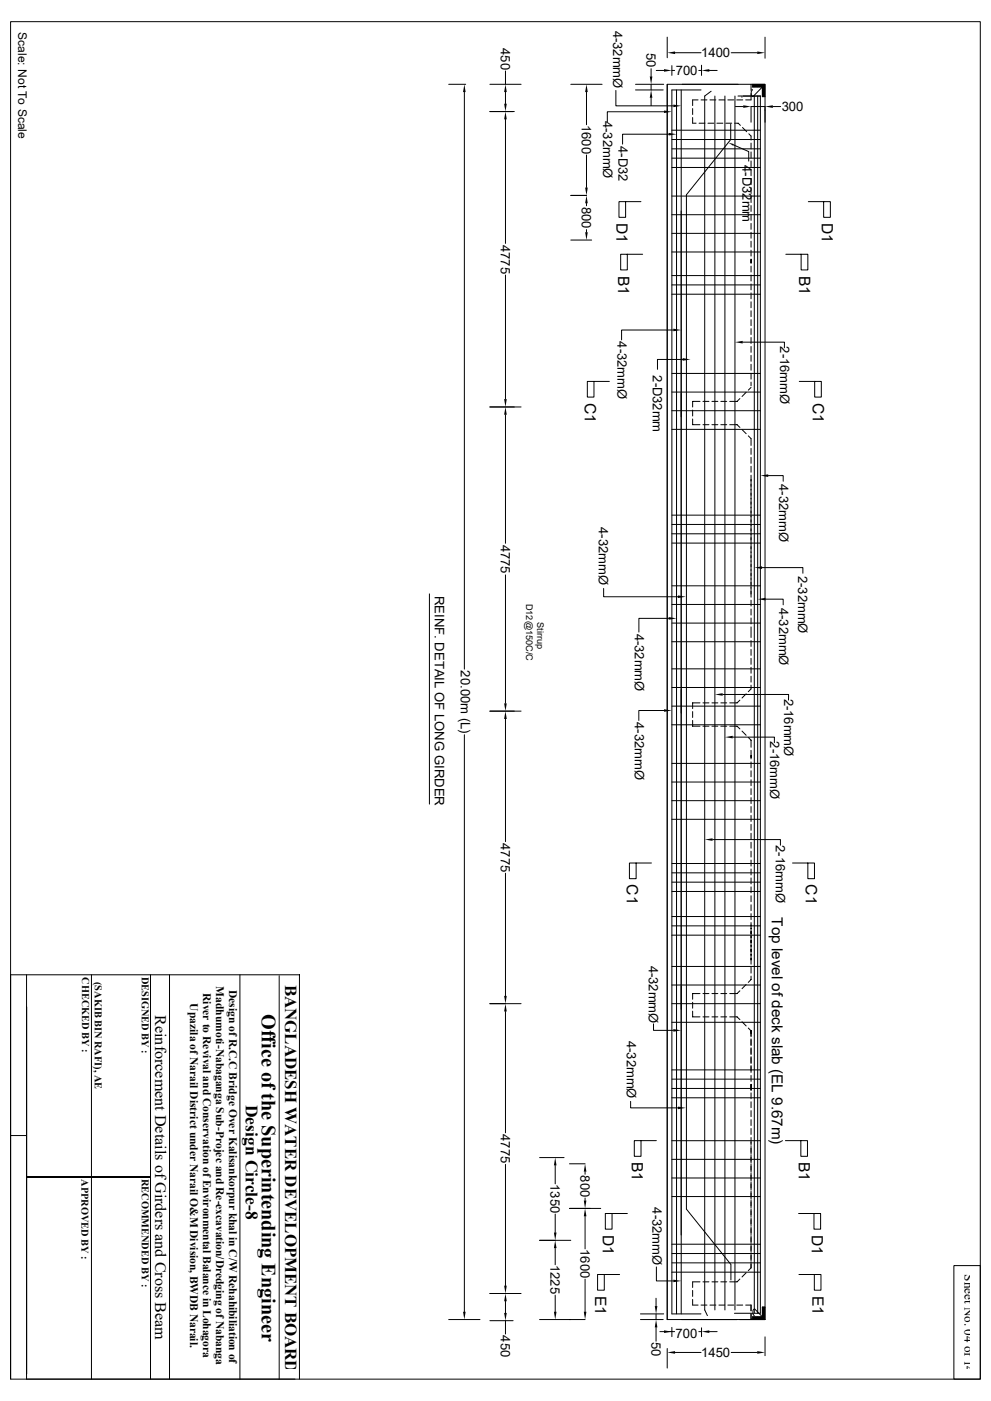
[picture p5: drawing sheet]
<svg xmlns="http://www.w3.org/2000/svg" width="297mm" height="420mm" viewBox="0 0 297 420" stroke-linecap="round" stroke-linejoin="round" font-family="sans-serif">
<g fill="none" stroke="#000" stroke-width=".3">
<path d="M3.2 6.5h290.6v406.9h-290.6zM200 11.1v6.2M201.4 19.7v2.9M202.3 15.8h7.8M210.2 19.6v3M219.1 15.8h7.8M229.3 11.1v6.4M134.5 25.3h5.1M139.2 27.6v173M146.8 25.3h9.4M146.8 33.4h7.3M151.5 21.3v4"/>
<path d="M151.5 27.6v3.5M151.5 35.8v37.2M171.1 25.3h9.3M175.8 27.6v9.8M184.6 27.1v4.6h17.2M190.5 25.3h8.4M190.5 27h8.3M195.1 20.6v2.3M195.1 25.3v1.7M195.1 29.3v2.4M196.7 21.1h2.3M199 33.5h-17v3"/>
<path d="M200 33v-7.7h29.3v7.7M200 25.3v370.3h29.3v-363.7h-4.2v4.7M201.4 39h26.5M201.4 21.1h.8M202.8 27v366.9M204.2 27v366.9M204.5 25.3h16.7M207.6 35.2v1.7h1M207.6 32.6v1.7M209.2 30h-1.6v1.6M209.4 21.1h.8M209.5 36.9h1.8"/>
<path d="M210.1 27h-8.7v366.9h8.7M210.1 30h1.8M212.2 36.9h1.8M212.6 21.1h2.3M212.8 30h1.7M213.1 27.3l-1.9 1.5v363.9l.8 1.7M214.2 28.8v363.9M214.8 36.9h1.8M215.5 30h1.7M217.3 28.8v363.9M217.5 36.9h1.8M218.1 30h1.8"/>
<path d="M219 37.2v4.6l-13.3 16.6v304.1l13.4 16.6v4.6M220.2 36.9h1l.7 .7M220.3 28.8v363.9M220.4 31.9h2.4M220.8 30h1.8M221.2 28.8h6.7v364.9h-7.8M222.4 28.9v.3M222.5 38.2l1.3 1.3M225.1 25.3v1.9M225.1 28v2h-1.6M225.2 26.9h.1M225.6 26.9l-.5 .6"/>
<path d="M225.6 25.3v.8h2.9M225.6 25.4l.7 .7M225.6 25.7l.4 .4M225.6 26l.1 .1M225.8 25.3l.8 .8M226.1 28.8v364.8M226.1 25.3l.8 .8M226.4 25.3l.8 .8M226.7 25.3l.8 .8M227 25.3l.8 .8M227.1 28.9v364.8M227.3 25.3l.8 .8"/>
<path d="M227.6 25.3l1.7 1.6M228 25.3l1.3 1.3M228.3 25.3l1 1M228.5 26.1l-2.8 2.9-.6-.6v-.8M228.5 26.1v2.9h.8M228.5 26.4l.8 .8M228.5 26.7l.8 .8M228.5 27l.8 .8M228.5 27.3l.8 .8M228.5 27.6l.8 .8M228.5 27.9l.8 .9M228.5 28.3l.7 .7"/>
<path d="M228.5 28.6l.4 .4M228.5 28.9l.1 .1M228.6 25.3l.7 .7M228.9 25.3l.4 .4M229.2 25.3h.1M231.6 31.9h2.4M171.1 58.6h4.7M175.8 46.5v9.7M200.4 40.2h-13.8v3M201.4 50.2h26.5M201.4 47.4h26.5M201.4 44.6h26.5"/>
<path d="M201.4 41.8h26.5M201.4 58.8h26.5M219.8 43.4l4.6 2v2.9M224.4 40.1l.7 .7v1.2M225.1 42.9v1.8M225.1 45.6v1.7M225.1 48.2v1.8M225.1 50.9v1.8M225.1 53.6v1.8M225.1 56.3v1.7M225.1 58.9v1.8M171.1 72h6.2"/>
<path d="M175.8 60.9v.8M175.8 68.8v.8M187.5 60.5v4.7h-2v-4.7h6.6M188 76.2v4.7h-2v-4.7h6.6M201.4 64.4h26.5M201.4 75.5h26.5M201.4 70h26.5M225.1 61.6v1.8M225.1 64.3v1.8M225.1 67v1.7M225.1 69.6v1.8M225.1 72.3v1.8"/>
<path d="M225.1 75v1.8M225.1 77.7v1.2M225.1 79.8v1.8M235.5 76.2h6.6v4.7h-2v-4.7M242.3 60.5h6.6v4.7h-2.1v-4.7M151.5 82.4v37.3M201.4 88.2h26.5M201.4 85.4h26.5M201.4 82.6h26.5M201.8 98.9h-15.5v3M225.1 82.4v1.8M225.1 85.1v1.8"/>
<path d="M225.1 87.8v1.8M225.1 90.5v1.8M225.1 93.2v1.7M225.1 95.8v1.8M225.1 98.5v1.8M178 114.3v4.7h-2v-4.7h6.6M201.4 112h26.5M201.4 117.5h26.5M204.6 107.8h-7.6v2.9M221.7 119.5l-.8 .8h-2.2M222.6 102.6h12.5v1.7M223.6 117.6l-1.2 1.3"/>
<path d="M225.1 101.2v1.8M225.1 103.9v1.7M225.1 106.5v1.8M225.1 109.2v1.8M225.1 111.9v1.8M225.1 114.6v1.1M225.1 116.1l-.8 .9M239.5 114.3h6.6v4.7h-1.9v-4.7M146.8 122h9.4M151.5 124.3v38.6M201.4 128.7h26.5M201.4 123.1h26.5"/>
<path d="M207.6 122.9v1.8M207.6 125.6v1.7h2.2M209.8 120.3h-2.2v1.7M210.7 120.3h1.8M210.7 127.3h1.8M213.4 120.3h1.7M213.4 127.3h1.7M216 120.3h1.8M216 127.3h1.8M218.7 127.3h2.2l.8 .8M222.4 128.8l1.2 1.2M224.3 130.7l.8 .8v2"/>
<path d="M225.1 134.4v1.8M225.1 137.1v1.8M225.1 139.8v1.8M201.4 154.4h26.5M201.4 157.2h26.5M225.1 143.9v1.9M225.1 142.5v1.7M225.1 145.1v33.9M230.2 142.6h4.5v1.7M128.7 178v63.1M151.5 172.3v38.6M180.9 176.4v2.5h22.3"/>
<path d="M201.4 162.8h26.5M201.4 160h26.5M201.4 175.6h26.5M225.1 179.9v1.8M228.4 170.2h12.2v1.7M229.4 179.6h5.3v1.7M200.4 185.4h-8.9v4.1M201.4 181.2h26.5M201.4 192.4h26.5M201.4 186.8h26.5M225.1 187.9v3.2M225.1 182.6v1.8"/>
<path d="M225.1 185.3v1.7M225.1 192v1.8M225.1 194.7v1.8M225.1 197.4v1.8M146.8 213.2h9.4M151.5 215.5v36.8M199 213h-7.5v3M201.4 200.5h26.5M201.4 206.1h26.5M201.4 217.3h26.5M201.4 211.7h26.5M207.6 213.3v1.8"/>
<path d="M207.6 216v1.7h2.2M209.8 210.7h-2.2v1.7M210.7 210.7h1.8M210.7 217.7h1.8M213.4 210.7h1.7M213.4 217.7h1.7M216 210.7h1.8M216 217.7h1.8M216.6 208.2h19.7v1.7M218.7 217.7h2.2l.8 .8M221.7 209.9l-.8 .8h-2.2M222.4 219.2l1.2 1.2"/>
<path d="M223.6 208l-1.2 1.3M225.1 200v1.8M225.1 202.7v1.8M225.1 205.4v1.1l-.8 .9M139.2 220.3v173M201.4 228.9h26.5M201.4 234.4h26.5M219.6 221h12.5v1.7M224.3 221.1l.8 .8v2.1M225.1 224.9v2.6M225.1 228.4v1.8M225.1 231.1v1.8"/>
<path d="M225.1 233.8v1.7M225.1 236.4v1.8M225.1 239.1v1.8M190.6 258.7v4.7h-2v-4.7h6.6M201.4 258.9h26.5M201.4 245.6h26.5M201.4 240h26.5M213.6 251.7h20.3v1.7M225.1 241.8v1.8M225.1 244.5v1.8M225.1 247.1v1.8M225.1 249.8v1.8"/>
<path d="M225.1 252.5v1.8M225.1 255.2v1.7M225.1 257.8v1.8M237.5 258.7h6.6v4.7h-2v-4.7M151.5 261.8v36.8M201.4 267.3h26.5M201.4 264.5h26.5M201.4 261.7h26.5M201.4 274.8h26.5M201.4 277.6h26.5M225.1 260.5v1.8M225.1 263.2v1.8"/>
<path d="M225.1 265.9v1.8M225.1 268.5v1.8M225.1 271.2v1.8M225.1 273.9v1.8M225.1 276.6v12.5M8 292.2v119.7M27.4 292.2v121.2M45.1 292.2v121.2M50.8 292.2v121.2M71.9 292.2v121.2M83.7 292.5v120.9M201.4 280.4h26.5"/>
<path d="M201.4 295.3h26.5M201.4 289.7h26.5M209.8 297.9h-2.2v1.7M210.7 297.9h1.8M213.4 297.9h1.7M216 297.9h1.8M221.7 297l-.8 .9h-2.2M223.6 295.1l-1.2 1.3M225.1 289.9v1.8M225.1 292.6v1.1l-.8 .8M8 301.8v111.6h80.4M146.8 300.9h9.4"/>
<path d="M151.5 303.2v36.4M195.9 306.9v2h5.9M201.4 306.5h26.5M201.4 300.9h26.5M207.6 300.5v1.7M207.6 303.1v1.7h2.2M210.7 304.8h1.8M213.4 304.8h1.7M216 304.8h1.8M218.7 304.8h2.2l.8 .9M222.4 306.3l1.2 1.3M224.3 308.2l.8 .8"/>
<path d="M225.1 309.9v-1v1.6M225.1 309.4v-.5v1.9M225.1 311.4v2.1M225.1 314.1v2.1M225.1 316.8v2M225.1 319.4v2.1M189 330.2v1.9h14.2M201.4 329.1h26.5M201.4 326.3h26.5M201.4 323.5h26.5M201.4 320.7h26.5M225.1 326.7v-1.6v1.8"/>
<path d="M225.1 322.4v1.8M225.1 327.6v1.8M225.1 330.3v1.8M225.1 333v1.8M225.1 335.6v1.8M225.1 338.3v1.8M3.2 340.4h4.8M8 352.8h37.1zM151.5 349.1v36.3M161.7 347h7.4M166.4 349.4v5.5M170.7 348.9h4.6"/>
<path d="M175.3 351.2v.8M175.3 359.2v.7M192.1 341.9v4.7h-2v-4.7h6.6M201.4 342h26.5M201.4 347.6h26.5M201.4 358.7h26.5M201.4 353.1h26.5M225.1 341v2.3M225.1 343.7v2.3M225.1 346.3v2.4M225.1 349v2.4M225.1 351.7v2.4"/>
<path d="M225.1 354.4v2.3M225.1 357v2.4M225.1 359.7v2.4M235.4 341.9h6.6v4.7h-2v-4.7M161.7 371.8h9.4M166.4 364v5.5M166.4 374.2v5M170.7 362.3h9.3M175.3 364.6v9.8M183.4 363.8v4.7h-2v-4.7h6.6M196.7 379.8v4.2h5.1M201.4 373h26.5"/>
<path d="M201.4 375.8h26.5M201.4 378.6h26.5M225.1 362.4v2.4M225.1 365.1v2.3M225.1 367.7v2.4M225.1 370.4v2.4M225.1 373.1v2.4M225.1 375.8v2.3M225.1 378.4v1.7l-.8 .8M239.3 363.8h6.6v4.7h-2v-4.7M285.9 379.4h7.9v34h-7.9zM134.5 395.6h9.3"/>
<path d="M146.8 395.9h7M146.8 387.8h9.4M151.5 390.1v3.5M151.5 395.9v4M161.7 395.6h13.6M166.4 388.3v5M175.3 383.5v9.8M181.1 382.1v4.7h-2v-4.7h6.6M191.9 395.6h6.9M191.9 393.9h7M196.6 389.2v2.3M196.6 393.9v1.7"/>
<path d="M196.6 397.9v4.2M197.8 399.2h4.4M201.4 397.9v2.8M201.4 381.4h26.5M207.6 386.9v1.8M207.6 389.6v1.6h1.6M209.4 399.2h.8M209.8 384.3h-2.2v1.7M210.1 391.2h1.8M210.2 398.1v2.6M210.7 384.3h1.8M212.6 399.2h2.3"/>
<path d="M212.8 391.2h1.7M213.4 384.3h1.7M215.5 391.2h1.7M216 384.3h1.8M218.1 391.2h1.8M220.8 391.2h1.8M221.7 383.4l-.8 .9h-2.2M223.5 391.2h1.6v1.8M223.6 381.6l-1.2 1.2M225.1 393.9v1.7M225.2 395.3h.1M225.7 394.8h-.1"/>
<path d="M226 394.8l-.4 .4M226.1 394.5a1.43 1.43 0 0 1-.1-2l.2-.1 2.3 2.4M226.3 394.8l-.7 .7M226.6 394.8l-.8 .8M226.9 394.8l-.8 .8M227.2 394.8l-.8 .8M227.5 394.8l-.8 .8M227.8 394.8l-.8 .8M228.1 394.8l-.8 .8M228.5 394.8h-2.9v.8M228.6 391.9h-.1M228.9 391.9l-.4 .4"/>
<path d="M229.2 391.9l-.7 .7M229.3 391.9h-.8v2.9M229.3 392.1l-.8 .8M229.3 392.4l-.8 .8M229.3 392.7l-.8 .8M229.3 393l-.8 .8M229.3 393.3l-.8 .8M229.3 393.6l-.8 .8M229.3 393.9l-1.7 1.7M229.3 394.3l-1.4 1.3M229.3 394.5l-1 1.1M229.3 394.9l-.7 .7"/>
<path d="M229.3 395.2l-.4 .4M229.3 395.5l-.1 .1M239.4 382.1h6.6v4.7h-1.9v-4.7M3.2 413.4v-121.2h86.5v121.2M200 404.3v5.8M202.3 405.4h7.8M219.1 405.4h7.8M229.3 400.8v5.6"/>
</g>
<g fill="#000">
<path d="M200 15.8l2.3-.4v.8zM226.9 15.4l2.4 .4-2.4 .4zM139.2 25.3l.4 2.3h-.8zM151.1 31.1h.8l-.4 2.3zM151.5 25.3l.4 2.3h-.8zM151.5 33.4l.4 2.4h-.8zM175.8 25.3l.3 2.3h-.7zM195.1 27l.4 2.3h-.8zM194.7 22.9h.8l-.4 2.4zM199 20.7l2.4 .4-2.4 .4zM199 33.1l2.4 .4-2.4 .4zM200.4 39.8l2.4 .4-2.4 .4z"/>
<path d="M201.8 31.3l2.4 .4-2.4 .4zM210.2 21.1l2.4-.4v.8zM222.8 31.6l2.3 .3-2.3 .4zM229.3 31.9l2.3-.3v.7zM175.4 56.2h.7l-.3 2.4zM218.3 42.8l1.6 .4-.2 .5zM175.8 58.6l.3 2.3h-.7zM175.4 69.6h.7l-.3 2.4zM201.8 98.5l2.4 .4-2.4 .4zM151.1 119.7h.8l-.4 2.3zM204.6 107.4l2.3 .4-2.3 .3zM220.3 102.6l2.3-.4v.8z"/>
<path d="M151.5 122l.4 2.3h-.8zM227.9 142.6l2.3-.4v.8zM203.2 178.5l2.3 .4-2.3 .4zM226.1 170.2l2.3-.4v.8zM200.4 185l2.4 .4-2.4 .4zM227.1 179.6l2.3-.4v.8zM151.1 210.9h.8l-.4 2.3zM151.5 213.2l.4 2.3h-.8zM199 212.6l2.4 .4-2.4 .4zM214.2 208.2l2.4-.4v.8zM217.3 221l2.3-.4v.8zM211.2 251.7l2.4-.4v.8z"/>
<path d="M151.1 298.6h.8l-.4 2.3zM151.5 300.9l.4 2.3h-.8zM201.8 308.5l2.4 .4-2.4 .4zM203.2 331.7l2.3 .4-2.3 .4zM166.4 347l.4 2.4h-.8zM175.3 348.9l.4 2.3h-.7zM175 359.9h.7l-.4 2.4zM166.4 371.8l.4 2.4h-.8zM166 369.5h.8l-.4 2.3zM175.3 362.3l.4 2.3h-.7zM138.8 393.3h.8l-.4 2.3zM151.5 387.8l.4 2.3h-.8z"/>
<path d="M151.1 393.6h.8l-.4 2.3zM151.1 385.4h.8l-.4 2.4zM166 393.3h.8l-.4 2.3zM175 393.3h.7l-.4 2.3zM196.2 391.5h.8l-.4 2.4zM196.6 395.6l.4 2.3h-.8zM199 398.8l2.4 .4-2.4 .4zM201.8 383.6l2.4 .4-2.4 .4zM210.2 399.2l2.4-.4v.8zM200 405.4l2.3-.4v.8zM226.9 405l2.4 .4-2.4 .4z"/>
</g>
<text font-size="6" x="78.5" y="304" transform="rotate(90 78.5 304)">Office of the Superintending Engineer</text>
<text font-size="5.2" x="73.6" y="331.2" transform="rotate(90 73.6 331.2)">Design Circle-8</text>
<text font-size="5.1" x="85.4" y="295.2" transform="rotate(90 85.4 295.2)">BANGLADESH WATER DEVELOPMENT BOARD</text>
<text font-size="4.8" x="46.5" y="304.3" transform="rotate(90 46.5 304.3)">Reinforcement Details ofGirders and Cross Beam</text>
<g font-size="4.7">
<text x="184.7" y="66.9" transform="rotate(90 184.7 66.9)">D1</text>
<text x="246.3" y="66.9" transform="rotate(90 246.3 66.9)">D1</text>
<text x="185.2" y="82.6" transform="rotate(90 185.2 82.6)">B1</text>
<text x="239.5" y="82.6" transform="rotate(90 239.5 82.6)">B1</text>
<text x="175.3" y="120.8" transform="rotate(90 175.3 120.8)">C1</text>
<text x="243.6" y="120.8" transform="rotate(90 243.6 120.8)">C1</text>
<text x="187.9" y="265.1" transform="rotate(90 187.9 265.1)">C1</text>
<text x="241.5" y="265.1" transform="rotate(90 241.5 265.1)">C1</text>
<text x="189.3" y="348.4" transform="rotate(90 189.3 348.4)">B1</text>
<text x="239.4" y="348.4" transform="rotate(90 239.4 348.4)">B1</text>
<text x="180.7" y="370.2" transform="rotate(90 180.7 370.2)">D1</text>
<text x="243.4" y="370.2" transform="rotate(90 243.4 370.2)">D1</text>
<text x="178.3" y="388.5" transform="rotate(90 178.3 388.5)">E1</text>
<text x="243.5" y="388.5" transform="rotate(90 243.5 388.5)">E1</text>
</g>
<text font-size="4.6" x="231.3" y="275" transform="rotate(90 231.3 275)">Top level of deck slab (EL 9.67m)</text>
<g font-size="3.9">
<text x="183.7" y="9.2" transform="rotate(90 183.7 9.2)">4-32mmØ</text>
<text x="150.1" y="14.5" transform="rotate(90 150.1 14.5)">450</text>
<text x="193.7" y="15.9" transform="rotate(90 193.7 15.9)">50</text>
<text x="210.1" y="17.2">1400</text>
<text x="202.5" y="22.6">700</text>
<text x="234.3" y="33.3">300</text>
<text x="174.4" y="37.4" transform="rotate(90 174.4 37.4)">1600</text>
<text x="180.8" y="36.2" transform="rotate(90 180.8 36.2)">4-32mmØ</text>
<text x="185.3" y="43.8" transform="rotate(90 185.3 43.8)">4-D32</text>
<text x="222.5" y="49.5" transform="rotate(90 222.5 49.5)">4-D32mm</text>
<text x="174.4" y="62" transform="rotate(90 174.4 62)">800</text>
<text x="150.1" y="73.4" transform="rotate(90 150.1 73.4)">4775</text>
<text x="185.1" y="102.4" transform="rotate(90 185.1 102.4)">4-32mmØ</text>
<text x="233.8" y="103.8" transform="rotate(90 233.8 103.8)">2-16mmØ</text>
<text x="195.6" y="112.5" transform="rotate(90 195.6 112.5)">2-D32mm</text>
<text x="233.5" y="145.2" transform="rotate(90 233.5 145.2)">4-32mmØ</text>
<text x="179.5" y="158" transform="rotate(90 179.5 158)">4-32mmØ</text>
<text x="150.1" y="163.3" transform="rotate(90 150.1 163.3)">4775</text>
<text x="239.2" y="172.6" transform="rotate(90 239.2 172.6)">2-32mmØ</text>
<text x="130.4" y="178.6" transform="rotate(90 130.4 178.6)">REINF. DETAIL OF LONG GIRDER</text>
<text x="233.5" y="182.2" transform="rotate(90 233.5 182.2)">4-32mmØ</text>
<text x="190.2" y="189.9" transform="rotate(90 190.2 189.9)">4-32mmØ</text>
<text x="138.2" y="201" transform="rotate(90 138.2 201)">20.00m (L)</text>
<text x="235" y="209.4" transform="rotate(90 235 209.4)">2-16mmØ</text>
<text x="190.2" y="216.4" transform="rotate(90 190.2 216.4)">4-32mmØ</text>
<text x="230.8" y="222.2" transform="rotate(90 230.8 222.2)">2-16mmØ</text>
<text x="150.1" y="252.7" transform="rotate(90 150.1 252.7)">4775</text>
<text x="232.6" y="253.4" transform="rotate(90 232.6 253.4)">2-16mmØ</text>
<text x="194.4" y="289.5" transform="rotate(90 194.4 289.5)">4-32mmØ</text>
<text x="187.9" y="312" transform="rotate(90 187.9 312)">4-32mmØ</text>
<text x="150.1" y="340" transform="rotate(90 150.1 340)">4775</text>
<text x="174" y="352.3" transform="rotate(90 174 352.3)">800</text>
<text x="165" y="354.9" transform="rotate(90 165 354.9)">1350</text>
<text x="195.6" y="362" transform="rotate(90 195.6 362)">4-32mmØ</text>
<text x="174" y="374.4" transform="rotate(90 174 374.4)">1600</text>
<text x="165" y="379.2" transform="rotate(90 165 379.2)">1225</text>
<text x="289.1" y="382" transform="rotate(90 289.1 382)">Sheet No. 04 of14</text>
<text x="150.1" y="400.3" transform="rotate(90 150.1 400.3)">450</text>
<text x="202.4" y="401.3">700</text>
<text x="195.2" y="402.4" transform="rotate(90 195.2 402.4)">50</text>
<text x="210.1" y="406.8">1450</text>
</g>
<text font-size="3.6" x="5.4" y="9.7" transform="rotate(90 5.4 9.7)">Scale: Not To Scale</text>
<g font-size="3.5">
<text x="60.9" y="297.7" transform="rotate(90 60.9 297.7)">River to Revival and Conservation of Environmental Balance in Lohagora</text>
<text x="64.8" y="295.7" transform="rotate(90 64.8 295.7)">Madhumoti-Nabaganga Sub-Projec and Re-excavation/Dredging ofNabanga</text>
<text x="68.7" y="296.7" transform="rotate(90 68.7 296.7)">Design of R.C.C Bridge Over Kalisankorpur khal in C/W Rehahibiliation of</text>
<text x="57" y="300.8" transform="rotate(90 57 300.8)">Upazila of Narail District under Narail O&amp;M Division, BWDB Narail.</text>
</g>
<g font-size="3.1">
<text x="24.7" y="292.9" transform="rotate(90 24.7 292.9)">CHECKED BY :</text>
<text x="42.5" y="292.8" transform="rotate(90 42.5 292.8)">DESIGNED BY :</text>
<text x="28.4" y="294.4" transform="rotate(90 28.4 294.4)">(SAKIB BIN RAFI), AE</text>
<text x="24.4" y="353.5" transform="rotate(90 24.4 353.5)">APPROVED BY :</text>
<text x="42.5" y="353.4" transform="rotate(90 42.5 353.4)">RECOMMENDED BY :</text>
</g>
<g font-size="2.8">
<text x="157.7" y="181" transform="rotate(90 157.7 181)">D12@150C/C</text>
<text x="161" y="186.6" transform="rotate(90 161 186.6)">Stirrup</text>
</g>
</svg>
